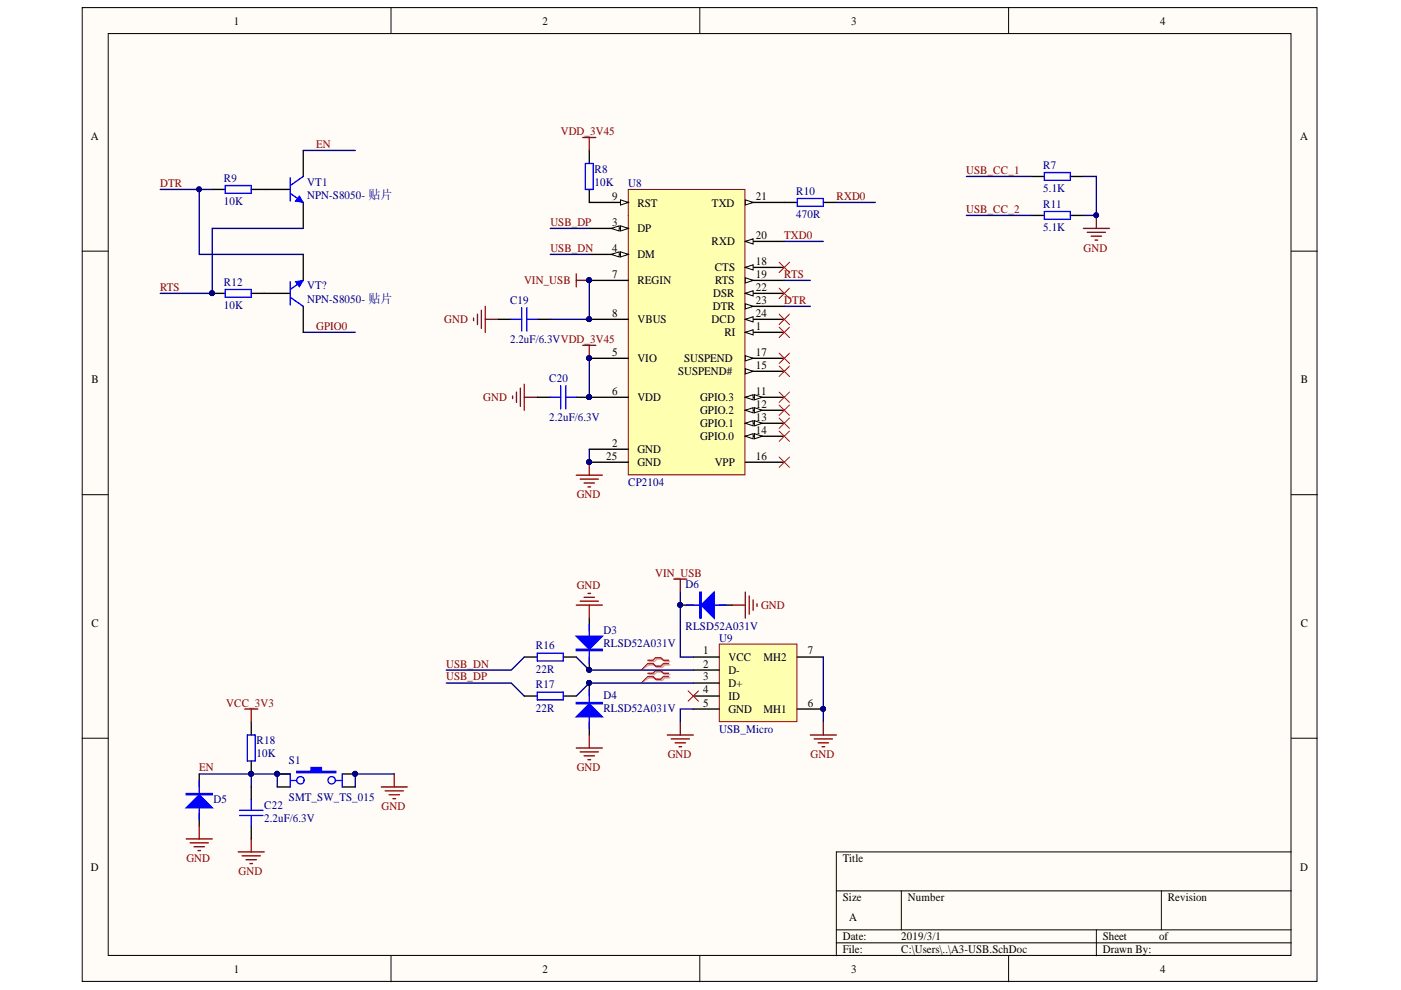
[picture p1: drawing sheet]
<svg xmlns="http://www.w3.org/2000/svg" width="297mm" height="210mm" viewBox="0 0 297 210" stroke-linecap="round" stroke-linejoin="round" font-family="sans-serif">
<g fill="#fffcf8" stroke="#000" stroke-width=".21">
<path d="M17.4 1.6h261.8v206.5h-261.8z"/>
<path d="M22.9 7.1h250.8v195.5h-250.8z"/>
</g>
<g fill="none" stroke="#000" stroke-width=".21">
<path d="M82.9 1.6v5.5M148.4 1.6v5.5M213.8 1.6v5.5M17.4 53.2h5.5M273.8 53.2h5.5M17.4 104.9h5.5M273.8 104.9h5.5M17.4 156.5h5.5M273.8 156.5h5.5M177.3 188.9h96.5M177.3 197.1h96.5M177.3 199.9h96.5"/>
<path d="M191.1 188.9v8.2M232.5 197.1v5.6M246.2 188.9v8.2M273.8 180.6h-96.5v22.1M82.9 202.7v5.5M148.4 202.7v5.5M213.8 202.7v5.5"/>
</g>
<path d="M154.2 52.8l2.2 2.2M156.4 52.8l-2.2 2.2" fill="none" stroke="#f00" stroke-width=".21"/>
<path d="M133.2 45.7h5.5M134 44.8h3.9M134.9 44h2.2M135.7 43.2h.5M136 45.7v2.7" fill="none" stroke="#800000" stroke-width=".28"/>
<path d="M124.9 31.9v2.8M124.9 40.2v2.7" fill="none" stroke="#000" stroke-width=".28"/>
<path d="M124.1 34.7h1.7v5.5h-1.7z" fill="none" stroke="#00f" stroke-width=".28"/>
<path d="M152.5 136.6h16.5v16.4h-16.5z" fill="#ffffb0" stroke="#800000" stroke-width=".21"/>
<g fill="none" stroke="#000" stroke-width=".28">
<path d="M111.2 139.3h2.7M119.4 139.3h2.8M124.9 131.1v2.7M124.9 139.3v2.8M147 139.3h5.5M169 139.3h5.6M111.2 147.6h2.7M119.4 147.6h2.8M147 142.1h5.5M147 144.8h5.5M147 147.6h5.5M147 150.3h5.5"/>
<path d="M169 150.3h5.6"/>
</g>
<g fill="#000080" stroke="#000080" stroke-width=".21">
<circle cx="174.5" cy="150.3" r=".51"/>
<circle cx="124.9" cy="142" r=".51"/>
</g>
<path d="M141.5 155.8h5.5M142.3 156.7h3.9M143.1 157.5h2.2M144 158.3h.5M144.2 153.1v2.7M171.8 155.8h5.5M172.6 156.7h3.9M173.5 157.5h2.2M174.3 158.3h.5M174.6 153.1v2.7" fill="none" stroke="#800000" stroke-width=".28"/>
<path d="M145.9 146.5l2.2 2.2M148.1 146.5l-2.2 2.2" fill="none" stroke="#f00" stroke-width=".21"/>
<path d="M113.9 138.5h5.5v1.6h-5.5zM122.2 137.7h5.5v.2h-5.5zM122.2 137.8h5.5M124.9 132.4v8.3M113.9 146.7h5.5v1.7h-5.5z" fill="none" stroke="#00f" stroke-width=".28"/>
<path d="M122.2 134.9h5.5l-2.8 2.8z" fill="#00f"/>
<path d="M122.2 134.9h5.5l-2.8 2.8zM122.2 149h5.5v.2h-5.5zM122.2 149.1h5.5M124.9 146.2v8.3" fill="none" stroke="#00f" stroke-width=".28"/>
<g fill="#000080" stroke="#000080" stroke-width=".21">
<circle cx="124.9" cy="142" r=".51"/>
<circle cx="124.9" cy="144.8" r=".51"/>
</g>
<path d="M124.9 144.8v2.8M124.9 153.1v2.7" fill="none" stroke="#000" stroke-width=".28"/>
<path d="M122.2 152l2.7-2.8 2.8 2.8z" fill="#00f"/>
<path d="M122.2 152l2.7-2.8 2.8 2.8z" fill="none" stroke="#00f" stroke-width=".28"/>
<circle cx="124.9" cy="144.8" r=".51" fill="#000080" stroke="#000080" stroke-width=".21"/>
<path d="M122.2 128.3h5.5M123 127.5h3.9M123.8 126.6h2.2M124.7 125.8h.5M124.9 128.3v2.8M122.2 158.6h5.5M123 159.4h3.9M124.9 155.8v2.8M123.8 160.2h2.2M124.7 161.1h.5" fill="none" stroke="#800000" stroke-width=".28"/>
<path d="M137.6 140.3h1.1l.6-.6h1.1l.5 .6h1.1M137.6 141h1.1l.6 .5h1.1l.5-.5h1.1M137.6 143h1.1l.6-.5h1.1l.5 .5h1.1M137.6 143.7h1.1l.6 .6h1.1l.5-.6h1.1" fill="none" stroke="#d0a19e" stroke-width=".28"/>
<path d="M137.6 141l-1.6 1.1M137.6 143.7l-1.6 1.1" fill="none" stroke="#d0a19e" stroke-width=".21"/>
<path d="M137.3 140h1.1l.6-.5h1.1l.6 .5h1.1M137.3 140.7h1.1l.6 .5h1.1l.6-.5h1.1M137.3 142.8h1.1l.6-.6h1.1l.6 .6h1.1M137.3 143.4h1.1l.6 .6h1.1l.6-.6h1.1" fill="none" stroke="#f00" stroke-width=".28"/>
<path d="M137.3 140.7l-1.3 1.4M137.3 143.4l-1.3 1.4" fill="none" stroke="#f00" stroke-width=".21"/>
<path d="M133.2 40.2h24.7v60.5h-24.7z" fill="#ffffb0" stroke="#800000" stroke-width=".21"/>
<path d="M124.9 42.9h8.3M124.9 76h8.3M124.9 84.2h8.3M124.9 95.2h8.3" fill="none" stroke="#000" stroke-width=".28"/>
<g fill="#000080" stroke="#000080" stroke-width=".21">
<circle cx="124.9" cy="84.2" r=".51"/>
<circle cx="124.9" cy="75.9" r=".51"/>
</g>
<path d="M131.6 42.4l1.6 .5-1.6 .6z" fill="#fffcf8"/>
<path d="M131.6 42.4l1.6 .5-1.6 .6z" fill="none" stroke="#000" stroke-width=".21"/>
<path d="M124.9 59.4h8.3M124.9 48.4h8.3M124.9 67.7h8.3M158 98h8.3" fill="none" stroke="#000" stroke-width=".28"/>
<g fill="#000080" stroke="#000080" stroke-width=".21">
<circle cx="124.9" cy="59.4" r=".51"/>
<circle cx="124.9" cy="67.7" r=".51"/>
</g>
<path d="M131.6 47.9l1.6 .5-1.6 .6z" fill="#fffcf8"/>
<path d="M131.6 47.9l1.6 .5-1.6 .6z" fill="none" stroke="#000" stroke-width=".21"/>
<path d="M129.6 48.4l1.7-.5v1.1z" fill="#fffcf8"/>
<path d="M129.6 48.4l1.7-.5v1.1z" fill="none" stroke="#000" stroke-width=".21"/>
<path d="M124.9 53.9h8.3" fill="none" stroke="#000" stroke-width=".28"/>
<path d="M131.6 53.4l1.6 .5-1.6 .6z" fill="#fffcf8"/>
<path d="M131.6 53.4l1.6 .5-1.6 .6z" fill="none" stroke="#000" stroke-width=".21"/>
<path d="M129.6 53.9l1.7-.5v1.1z" fill="#fffcf8"/>
<path d="M129.6 53.9l1.7-.5v1.1z" fill="none" stroke="#000" stroke-width=".21"/>
<path d="M158 42.9h8.3" fill="none" stroke="#000" stroke-width=".28"/>
<path d="M158 42.4l1.7 .5-1.7 .6z" fill="#fffcf8"/>
<path d="M158 42.4l1.7 .5-1.7 .6z" fill="none" stroke="#000" stroke-width=".21"/>
<path d="M158 51.2h8.3" fill="none" stroke="#000" stroke-width=".28"/>
<path d="M158 51.2l1.7-.6v1.1z" fill="#fffcf8"/>
<path d="M158 51.2l1.7-.6v1.1z" fill="none" stroke="#000" stroke-width=".21"/>
<path d="M158 56.7h8.3" fill="none" stroke="#000" stroke-width=".28"/>
<path d="M158 56.7l1.7-.6v1.1z" fill="#fffcf8"/>
<path d="M158 56.7l1.7-.6v1.1z" fill="none" stroke="#000" stroke-width=".21"/>
<path d="M158 59.4h8.3" fill="none" stroke="#000" stroke-width=".28"/>
<path d="M158 58.9l1.7 .5-1.7 .6z" fill="#fffcf8"/>
<path d="M158 58.9l1.7 .5-1.7 .6z" fill="none" stroke="#000" stroke-width=".21"/>
<path d="M158 62.2h8.3" fill="none" stroke="#000" stroke-width=".28"/>
<path d="M158 62.2l1.7-.6v1.2z" fill="#fffcf8"/>
<path d="M158 62.2l1.7-.6v1.2z" fill="none" stroke="#000" stroke-width=".21"/>
<path d="M158 65h8.3" fill="none" stroke="#000" stroke-width=".28"/>
<path d="M158 64.4l1.7 .6-1.7 .5z" fill="#fffcf8"/>
<path d="M158 64.4l1.7 .6-1.7 .5z" fill="none" stroke="#000" stroke-width=".21"/>
<path d="M158 67.7h8.3" fill="none" stroke="#000" stroke-width=".28"/>
<path d="M158 67.7l1.7-.5v1.1z" fill="#fffcf8"/>
<path d="M158 67.7l1.7-.5v1.1z" fill="none" stroke="#000" stroke-width=".21"/>
<path d="M158 70.5h8.3" fill="none" stroke="#000" stroke-width=".28"/>
<path d="M158 70.5l1.7-.6v1.1z" fill="#fffcf8"/>
<path d="M158 70.5l1.7-.6v1.1z" fill="none" stroke="#000" stroke-width=".21"/>
<path d="M158 76h8.3" fill="none" stroke="#000" stroke-width=".28"/>
<path d="M158 75.4l1.7 .6-1.7 .5z" fill="#fffcf8"/>
<path d="M158 75.4l1.7 .6-1.7 .5z" fill="none" stroke="#000" stroke-width=".21"/>
<path d="M158 78.7h8.3" fill="none" stroke="#000" stroke-width=".28"/>
<path d="M158 78.2l1.7 .5-1.7 .6z" fill="#fffcf8"/>
<path d="M158 78.2l1.7 .5-1.7 .6z" fill="none" stroke="#000" stroke-width=".21"/>
<path d="M158 84.2h8.3" fill="none" stroke="#000" stroke-width=".28"/>
<path d="M158 84.2l1.7-.5v1.1z" fill="#fffcf8"/>
<path d="M158 84.2l1.7-.5v1.1z" fill="none" stroke="#000" stroke-width=".21"/>
<path d="M160 83.7l1.6 .5-1.6 .6z" fill="#fffcf8"/>
<path d="M160 83.7l1.6 .5-1.6 .6z" fill="none" stroke="#000" stroke-width=".21"/>
<path d="M158 87h8.3" fill="none" stroke="#000" stroke-width=".28"/>
<path d="M158 87l1.7-.6v1.1z" fill="#fffcf8"/>
<path d="M158 87l1.7-.6v1.1z" fill="none" stroke="#000" stroke-width=".21"/>
<path d="M160 86.4l1.6 .6-1.6 .5z" fill="#fffcf8"/>
<path d="M160 86.4l1.6 .6-1.6 .5z" fill="none" stroke="#000" stroke-width=".21"/>
<path d="M158 89.7h8.3" fill="none" stroke="#000" stroke-width=".28"/>
<path d="M158 89.7l1.7-.5v1.1z" fill="#fffcf8"/>
<path d="M158 89.7l1.7-.5v1.1z" fill="none" stroke="#000" stroke-width=".21"/>
<path d="M160 89.2l1.6 .5-1.6 .6z" fill="#fffcf8"/>
<path d="M160 89.2l1.6 .5-1.6 .6z" fill="none" stroke="#000" stroke-width=".21"/>
<path d="M158 92.5h8.3" fill="none" stroke="#000" stroke-width=".28"/>
<path d="M158 92.5l1.7-.6v1.1z" fill="#fffcf8"/>
<path d="M158 92.5l1.7-.6v1.1z" fill="none" stroke="#000" stroke-width=".21"/>
<path d="M160 91.9l1.6 .6-1.6 .5z" fill="#fffcf8"/>
<path d="M160 91.9l1.6 .6-1.6 .5z" fill="none" stroke="#000" stroke-width=".21"/>
<path d="M64.3 31.9v5.5M218.7 37.4h2.7M226.9 37.4h2.8M56 40.2h5.5M64.3 42.9v5.5M166.3 42.9h2.7M174.6 42.9h2.7M218.7 45.7h2.7M226.9 45.7h2.8M124.9 98h8.3" fill="none" stroke="#000" stroke-width=".28"/>
<g fill="#000080" stroke="#000080" stroke-width=".21">
<circle cx="124.9" cy="98" r=".51"/>
<circle cx="124.9" cy="84.2" r=".51"/>
<circle cx="124.9" cy="75.9" r=".51"/>
<circle cx="124.9" cy="59.4" r=".51"/>
<circle cx="124.9" cy="67.7" r=".51"/>
<circle cx="232.4" cy="45.6" r=".51"/>
</g>
<path d="M61.5 37.7v4.9M64.3 37.4l-2.8 1.9M221.4 36.6h5.5v1.6h-5.5zM61.5 41l2.8 1.9M169 42.1h5.6v1.6h-5.6zM221.4 44.8h5.5v1.7h-5.5z" fill="none" stroke="#00f" stroke-width=".28"/>
<g fill="none" stroke="#800000" stroke-width=".28">
<path d="M123.6 29.2h2.7M124.9 29.2v2.7M122.2 58.1v2.7M122.2 59.4h2.7M229.7 48.4h5.5M230.5 49.3h3.9M231.3 50.1h2.3M232.2 50.9h.5M232.5 45.7v2.7M100.4 67.4v.6M101.2 66.6v2.2M102.1 65.8v3.8"/>
<path d="M102.9 65v5.5M102.9 67.7h2.7M123.6 73.2h2.7M124.9 73.2v2.8M108.7 84v.5M109.5 83.1v2.2M110.3 82.3v3.9M111.2 81.5v5.5M111.2 84.2h2.7M124.9 98v2.8M122.2 100.8h5.5M123 101.6h3.9"/>
<path d="M123.8 102.4h2.2M124.7 103.2h.5M142.9 122.8h2.7M144.2 122.8v2.7"/>
</g>
<g fill="none" stroke="#f00" stroke-width=".21">
<path d="M165.2 55.6l2.2 2.2M167.4 55.6l-2.2 2.2M165.2 77.6l2.2 2.2M165.2 74.9l2.2 2.2M167.4 77.6l-2.2 2.2M167.4 74.9l-2.2 2.2M165.2 96.9l2.2 2.2M165.2 91.4l2.2 2.2M165.2 88.6l2.2 2.2M165.2 85.9l2.2 2.2M165.2 83.1l2.2 2.2M167.4 96.9l-2.2 2.2"/>
<path d="M167.4 91.4l-2.2 2.2M167.4 88.6l-2.2 2.2M167.4 85.9l-2.2 2.2M167.4 83.1l-2.2 2.2"/>
</g>
<path d="M63.5 41.5l.8 1.4-1.7-.3z" fill="#00f"/>
<path d="M63.5 41.5l.8 1.4-1.7-.3z" fill="none" stroke="#00f" stroke-width=".21"/>
<path d="M45 40.2h2.8M53.3 40.2h2.7M45 62.2h2.8M53.3 62.2h2.7M58.8 164.1h2.7M58.8 166.9h2.7M72.6 164.1h2.7M72.6 166.9h2.7" fill="none" stroke="#000" stroke-width=".28"/>
<path d="M47.8 39.3h5.5v1.7h-5.5zM47.8 61.4h5.5v1.6h-5.5z" fill="none" stroke="#00f" stroke-width=".28"/>
<g fill="#000080" stroke="#000080" stroke-width=".21">
<circle cx="45" cy="62.2" r=".51"/>
<circle cx="58.7" cy="164.1" r=".51"/>
<circle cx="75.3" cy="164.1" r=".51"/>
</g>
<path d="M165.2 66.6l2.2 2.2M165.2 61.1l2.2 2.2M165.2 69.4l2.2 2.2M167.4 66.6l-2.2 2.2M167.4 61.1l-2.2 2.2M167.4 69.4l-2.2 2.2" fill="none" stroke="#f00" stroke-width=".21"/>
<path d="M80.8 166.9h5.5M81.7 167.7h3.8M82.5 168.5h2.2M83.3 169.3h.6M83.6 164.1v2.8" fill="none" stroke="#800000" stroke-width=".28"/>
<path d="M62.9 163.5h3v-.8h2.3v.8h3v.3h-8.3z" fill-rule="evenodd" fill="#00f"/>
<g fill="none" stroke="#00f" stroke-width=".28">
<path d="M52.4 155.8h1.7v5.5h-1.7zM39.5 168.2h5.5v.3h-5.5zM39.5 168.4h5.5M42.2 165.5v8.2M61.5 164.1v2.8M61.5 165.5h1.4M62.9 163.5h3v-.8h2.3v.8h3v.3h-8.3zM71.2 165.5h1.4M72.6 164.1v2.8"/>
<circle cx="63.7" cy="165.4" r=".79"/>
<circle cx="70.3" cy="165.4" r=".79"/>
</g>
<g fill="#000080" stroke="#000080" stroke-width=".21">
<circle cx="58.7" cy="164.1" r=".51"/>
<circle cx="75.3" cy="164.1" r=".51"/>
<circle cx="53.2" cy="164.1" r=".51"/>
</g>
<path d="M53.3 153.1v2.7M42.2 164.1v2.8M42.2 172.4v2.7M53.3 161.3v2.8" fill="none" stroke="#000" stroke-width=".28"/>
<path d="M53.3 177.9v2.7M50.5 180.6h5.5M51.3 181.5h3.9M52.2 182.3h2.2M53 183.1h.5" fill="none" stroke="#800000" stroke-width=".28"/>
<path d="M39.5 171.3l2.7-2.8 2.8 2.8z" fill="#00f"/>
<g fill="none" stroke="#00f" stroke-width=".28">
<path d="M108.4 67.7h2.2M110.6 65.2v5M111.7 67.7h2.2M111.7 65.2v5M116.7 84.2h2.2M118.9 81.8v4.9M120 84.2h2.2M120 81.8v4.9M145.6 128.3h8.3M148.4 125.5h.2v5.6h-.2zM148.5 125.5v5.6M39.5 171.3l2.7-2.8 2.8 2.8z"/>
<path d="M50.8 171.8h4.9M50.8 172.9h4.9M53.3 169.6v2.2M53.3 172.9v2.2"/>
</g>
<path d="M51.9 150.3h2.7M53.3 150.3v2.8M39.5 177.9h5.5M40.3 178.7h3.9M41.1 179.5h2.2M42.2 175.1v2.8M42 180.3h.5" fill="none" stroke="#800000" stroke-width=".28"/>
<path d="M105.6 67.7h2.8M113.9 67.7h2.8M113.9 84.2h2.8M122.2 84.2h2.7M144.2 128.3h2.8M152.5 128.3h2.8M53.3 166.9v2.7M53.3 175.1v2.8" fill="none" stroke="#000" stroke-width=".28"/>
<g fill="none" stroke="#000080" stroke-width=".28">
<path d="M64.3 31.9h11M204.9 37.4h13.8M229.7 37.4h2.8v8.3h-2.8M34 40.2h11M42.2 40.2v13.7h22.1M64.3 48.4h-19.3v13.8h-11M116.7 48.4h8.2M116.7 53.9h8.2M124.9 59.4v8.3h-8.2M166.3 51.2h8.3M166.3 59.4h5.5M177.3 42.9h8.3"/>
<path d="M204.9 45.7h13.8M64.3 70.5h11M124.9 76v8.2M166.3 65h5.5M124.9 95.2v2.8M111.2 139.3l-2.8 2.8h-13.8M122.2 139.3l2.7 2.8h22.1M144.2 125.5v13.8h2.8M174.6 139.3v13.8M94.6 144.8h13.8l2.8 2.8M147 150.3h-2.8v2.8M147 144.8h-22.1l-2.7 2.8"/>
<path d="M42.2 164.1h19.3M53.3 164.1v2.8M58.8 164.1v2.8M83.6 164.1h-8.3v2.8"/>
</g>
<g fill="#000080" stroke="#000080" stroke-width=".21">
<circle cx="174.5" cy="150.3" r=".51"/>
<circle cx="124.9" cy="142" r=".51"/>
<circle cx="124.9" cy="144.8" r=".51"/>
<circle cx="124.9" cy="67.7" r=".51"/>
<circle cx="124.9" cy="59.4" r=".51"/>
<circle cx="124.9" cy="75.9" r=".51"/>
<circle cx="124.9" cy="84.2" r=".51"/>
<circle cx="124.9" cy="98" r=".51"/>
<circle cx="232.4" cy="45.6" r=".51"/>
<circle cx="42.2" cy="40.1" r=".51"/>
<circle cx="45" cy="62.2" r=".51"/>
<circle cx="75.3" cy="164.1" r=".51"/>
<circle cx="53.2" cy="164.1" r=".51"/>
<circle cx="58.7" cy="164.1" r=".51"/>
<circle cx="144.2" cy="128.3" r=".51"/>
</g>
<path d="M148.6 128.3l2.8-2.8v5.6z" fill="#00f"/>
<path d="M61.5 59.7v5M64.3 59.4l-2.8 2M61.5 63l2.8 2M148.6 128.3l2.8-2.8v5.6z" fill="none" stroke="#00f" stroke-width=".28"/>
<circle cx="144.2" cy="128.3" r=".51" fill="#000080" stroke="#000080" stroke-width=".21"/>
<path d="M155.3 128.3h2.7M158 125.5v5.6M158.8 126.4v3.8M159.7 127.2v2.2M160.5 128v.6" fill="none" stroke="#800000" stroke-width=".28"/>
<path d="M64.3 53.9v5.5M56 62.2h5.5M64.3 65v5.5" fill="none" stroke="#000" stroke-width=".28"/>
<path d="M62.6 59.7l1.7-.3-.8 1.4z" fill="#00f"/>
<path d="M62.6 59.7l1.7-.3-.8 1.4z" fill="none" stroke="#00f" stroke-width=".21"/>
<g font-size="2.5">
<text x="49.6" y="5.2">1</text>
<text x="115" y="5.2">2</text>
<text x="180.5" y="5.2">3</text>
<text x="246" y="5.2">4</text>
<text x="19.3" y="29.7">A</text>
<text x="275.7" y="29.7">A</text>
<text x="129.8" y="42.4">9</text>
<text x="129.8" y="47.9">3</text>
<text x="135.1" y="43.8">RST</text>
<text x="151" y="43.8">TXD</text>
<text x="160.3" y="42.4">21</text>
<text x="129.8" y="53.4">4</text>
<text x="135.1" y="49.3">DP</text>
<text x="150.9" y="52">RXD</text>
<text x="160.3" y="50.6">20</text>
<text x="129.8" y="58.9">7</text>
<text x="135.1" y="54.8">DM</text>
<text x="151.5" y="57.5">CTS</text>
<text x="160.3" y="56.1">18</text>
<text x="160.3" y="58.9">19</text>
<text x="135.1" y="60.3">REGIN</text>
<text x="151.1" y="65.8">DTR</text>
<text x="151.2" y="63.1">DSR</text>
<text x="151.6" y="60.3">RTS</text>
<text x="160.3" y="61.6">22</text>
<text x="160.3" y="64.4">23</text>
<text x="129.8" y="67.1">8</text>
<text x="135.1" y="68.6">VBUS</text>
<text x="150.9" y="68.6">DCD</text>
<text x="153.6" y="71.3">RI</text>
<text x="160.3" y="67.1">24</text>
<text x="160.3" y="69.9">1</text>
<text x="129.8" y="75.4">5</text>
<text x="135.1" y="76.8">VIO</text>
<text x="145" y="76.8">SUSPEND</text>
<text x="160.3" y="75.4">17</text>
<text x="19.4" y="81.2">B</text>
<text x="129.8" y="83.7">6</text>
<text x="143.8" y="79.6">SUSPEND#</text>
<text x="160.3" y="78.2">15</text>
<text x="160.3" y="83.7">11</text>
<text x="275.8" y="81.2">B</text>
<text x="135.1" y="85.1">VDD</text>
<text x="148.4" y="85.1">GPIO.3</text>
<text x="148.4" y="87.8">GPIO.2</text>
<text x="160.3" y="86.4">12</text>
<text x="160.3" y="89.2">13</text>
<text x="129.8" y="94.7">2</text>
<text x="148.4" y="90.6">GPIO.1</text>
<text x="148.4" y="93.3">GPIO.0</text>
<text x="160.3" y="92">14</text>
<text x="128.5" y="97.5">25</text>
<text x="135.1" y="96">GND</text>
<text x="135.1" y="98.8">GND</text>
<text x="151.5" y="98.8">VPP</text>
<text x="160.3" y="97.5">16</text>
<text x="19.4" y="132.9">C</text>
<text x="275.8" y="132.9">C</text>
<text x="149.1" y="138.7">1</text>
<text x="149.1" y="141.5">2</text>
<text x="154.4" y="140.2">VCC</text>
<text x="154.4" y="142.9">D-</text>
<text x="161.9" y="140.2">MH2</text>
<text x="171.3" y="138.7">7</text>
<text x="149.1" y="144.2">3</text>
<text x="149.1" y="147">4</text>
<text x="149.1" y="149.8">5</text>
<text x="154.4" y="145.7">D+</text>
<text x="154.4" y="148.4">ID</text>
<text x="171.3" y="149.8">6</text>
<text x="154.4" y="151.2">GND</text>
<text x="161.9" y="151.2">MH1</text>
<text x="19.3" y="184.6">D</text>
<text x="178.7" y="182.8">Title</text>
<text x="275.7" y="184.6">D</text>
<text x="178.7" y="191.1">Size</text>
<text x="192.5" y="191.1">Number</text>
<text x="247.6" y="191.1">Revision</text>
<text x="180.1" y="195.2">A</text>
<text x="178.7" y="199.4">Date:</text>
<text x="178.7" y="202.1">File:</text>
<text x="191.1" y="199.4">2019/3/1</text>
<text x="191.1" y="202.1">C:\Users\..\A3-USB.SchDoc</text>
<text x="233.8" y="199.4">Sheet</text>
<text x="233.8" y="202.1">Drawn By:</text>
<text x="245.7" y="199.4">of</text>
<text x="49.6" y="206.2">1</text>
<text x="115" y="206.2">2</text>
<text x="180.5" y="206.2">3</text>
<text x="246" y="206.2">4</text>
</g>
<g font-size="2.5" fill="#800000">
<text x="118.9" y="28.6">VDD_3V45</text>
<text x="67" y="31.4">EN</text>
<text x="33.9" y="39.6">DTR</text>
<text x="204.9" y="36.9">USB_CC_1</text>
<text x="116.7" y="47.9">USB_DP</text>
<text x="133.3" y="42.4">GND</text>
<text x="177.4" y="42.4">RXD0</text>
<text x="204.9" y="45.1">USB_CC_2</text>
<text x="116.7" y="53.4">USB_DN</text>
<text x="166.3" y="50.6">TXD0</text>
<text x="229.7" y="53.4">GND</text>
<text x="166.3" y="58.9">RTS</text>
<text x="33.9" y="61.6">RTS</text>
<text x="111.1" y="60.3">VIN_USB</text>
<text x="166.3" y="64.4">DTR</text>
<text x="67" y="69.9">GPIO0</text>
<text x="94.2" y="68.6">GND</text>
<text x="102.5" y="85.1">GND</text>
<text x="122.3" y="105.7">GND</text>
<text x="122.3" y="125">GND</text>
<text x="138.9" y="122.3">VIN_USB</text>
<text x="161.4" y="129.1">GND</text>
<text x="94.6" y="141.5">USB_DN</text>
<text x="48" y="149.8">VCC_3V3</text>
<text x="94.6" y="144.2">USB_DP</text>
<text x="141.6" y="160.8">GND</text>
<text x="171.9" y="160.8">GND</text>
<text x="42.2" y="163.5">EN</text>
<text x="122.3" y="163.5">GND</text>
<text x="80.9" y="171.8">GND</text>
<text x="39.5" y="182.8">GND</text>
<text x="50.6" y="185.6">GND</text>
</g>
<g font-size="2.5" fill="#000080">
<text x="221.2" y="35.8">R7</text>
<text x="47.5" y="38.6">R9</text>
<text x="65.2" y="39.4">VT1</text>
<text x="126.1" y="36.6">R8</text>
<text x="126.1" y="39.4">10K</text>
<text x="133.2" y="39.6">U8</text>
<text x="168.8" y="41.3">R10</text>
<text x="221.2" y="40.7">5.1K</text>
<text x="47.5" y="43.5">10K</text>
<text x="65.2" y="42.1">NPN-S8050- 贴片</text>
<text x="168.8" y="46.2">470R</text>
<text x="221.2" y="44">R11</text>
<text x="221.2" y="49">5.1K</text>
<text x="47.5" y="60.5">R12</text>
<text x="47.5" y="65.5">10K</text>
<text x="65.2" y="61.4">VT?</text>
<text x="65.2" y="64.2">NPN-S8050- 贴片</text>
<text x="108.1" y="64.4">C19</text>
<text x="108.1" y="72.7">2.2uF/6.3VVDD_3V45</text>
<text x="116.4" y="80.9">C20</text>
<text x="116.4" y="89.2">2.2uF/6.3V</text>
<text x="133.2" y="103">CP2104</text>
<text x="145.4" y="124.7">D6</text>
<text x="113.6" y="137.6">R16</text>
<text x="127.9" y="134.3">D3</text>
<text x="127.9" y="137.1">RLSD52A031V</text>
<text x="145.4" y="133.5">RLSD52A031V</text>
<text x="152.5" y="136">U9</text>
<text x="113.6" y="142.6">22R</text>
<text x="113.6" y="145.9">R17</text>
<text x="127.9" y="148.1">D4</text>
<text x="113.6" y="150.9">22R</text>
<text x="127.9" y="150.9">RLSD52A031V</text>
<text x="152.5" y="155.3">USB_Micro</text>
<text x="54.4" y="157.8">R18</text>
<text x="54.4" y="160.6">10K</text>
<text x="61.3" y="161.9">S1</text>
<text x="45.3" y="170.2">D5</text>
<text x="56" y="171.6">C22</text>
<text x="61.3" y="169.9">SMT_SW_TS_015</text>
<text x="56" y="174.3">2.2uF/6.3V</text>
</g>
<text font-size="2.3" fill="#800000" x="138.2" y="53.9" transform="rotate(-90 138.2 53.9)">DTR</text>
</svg>
